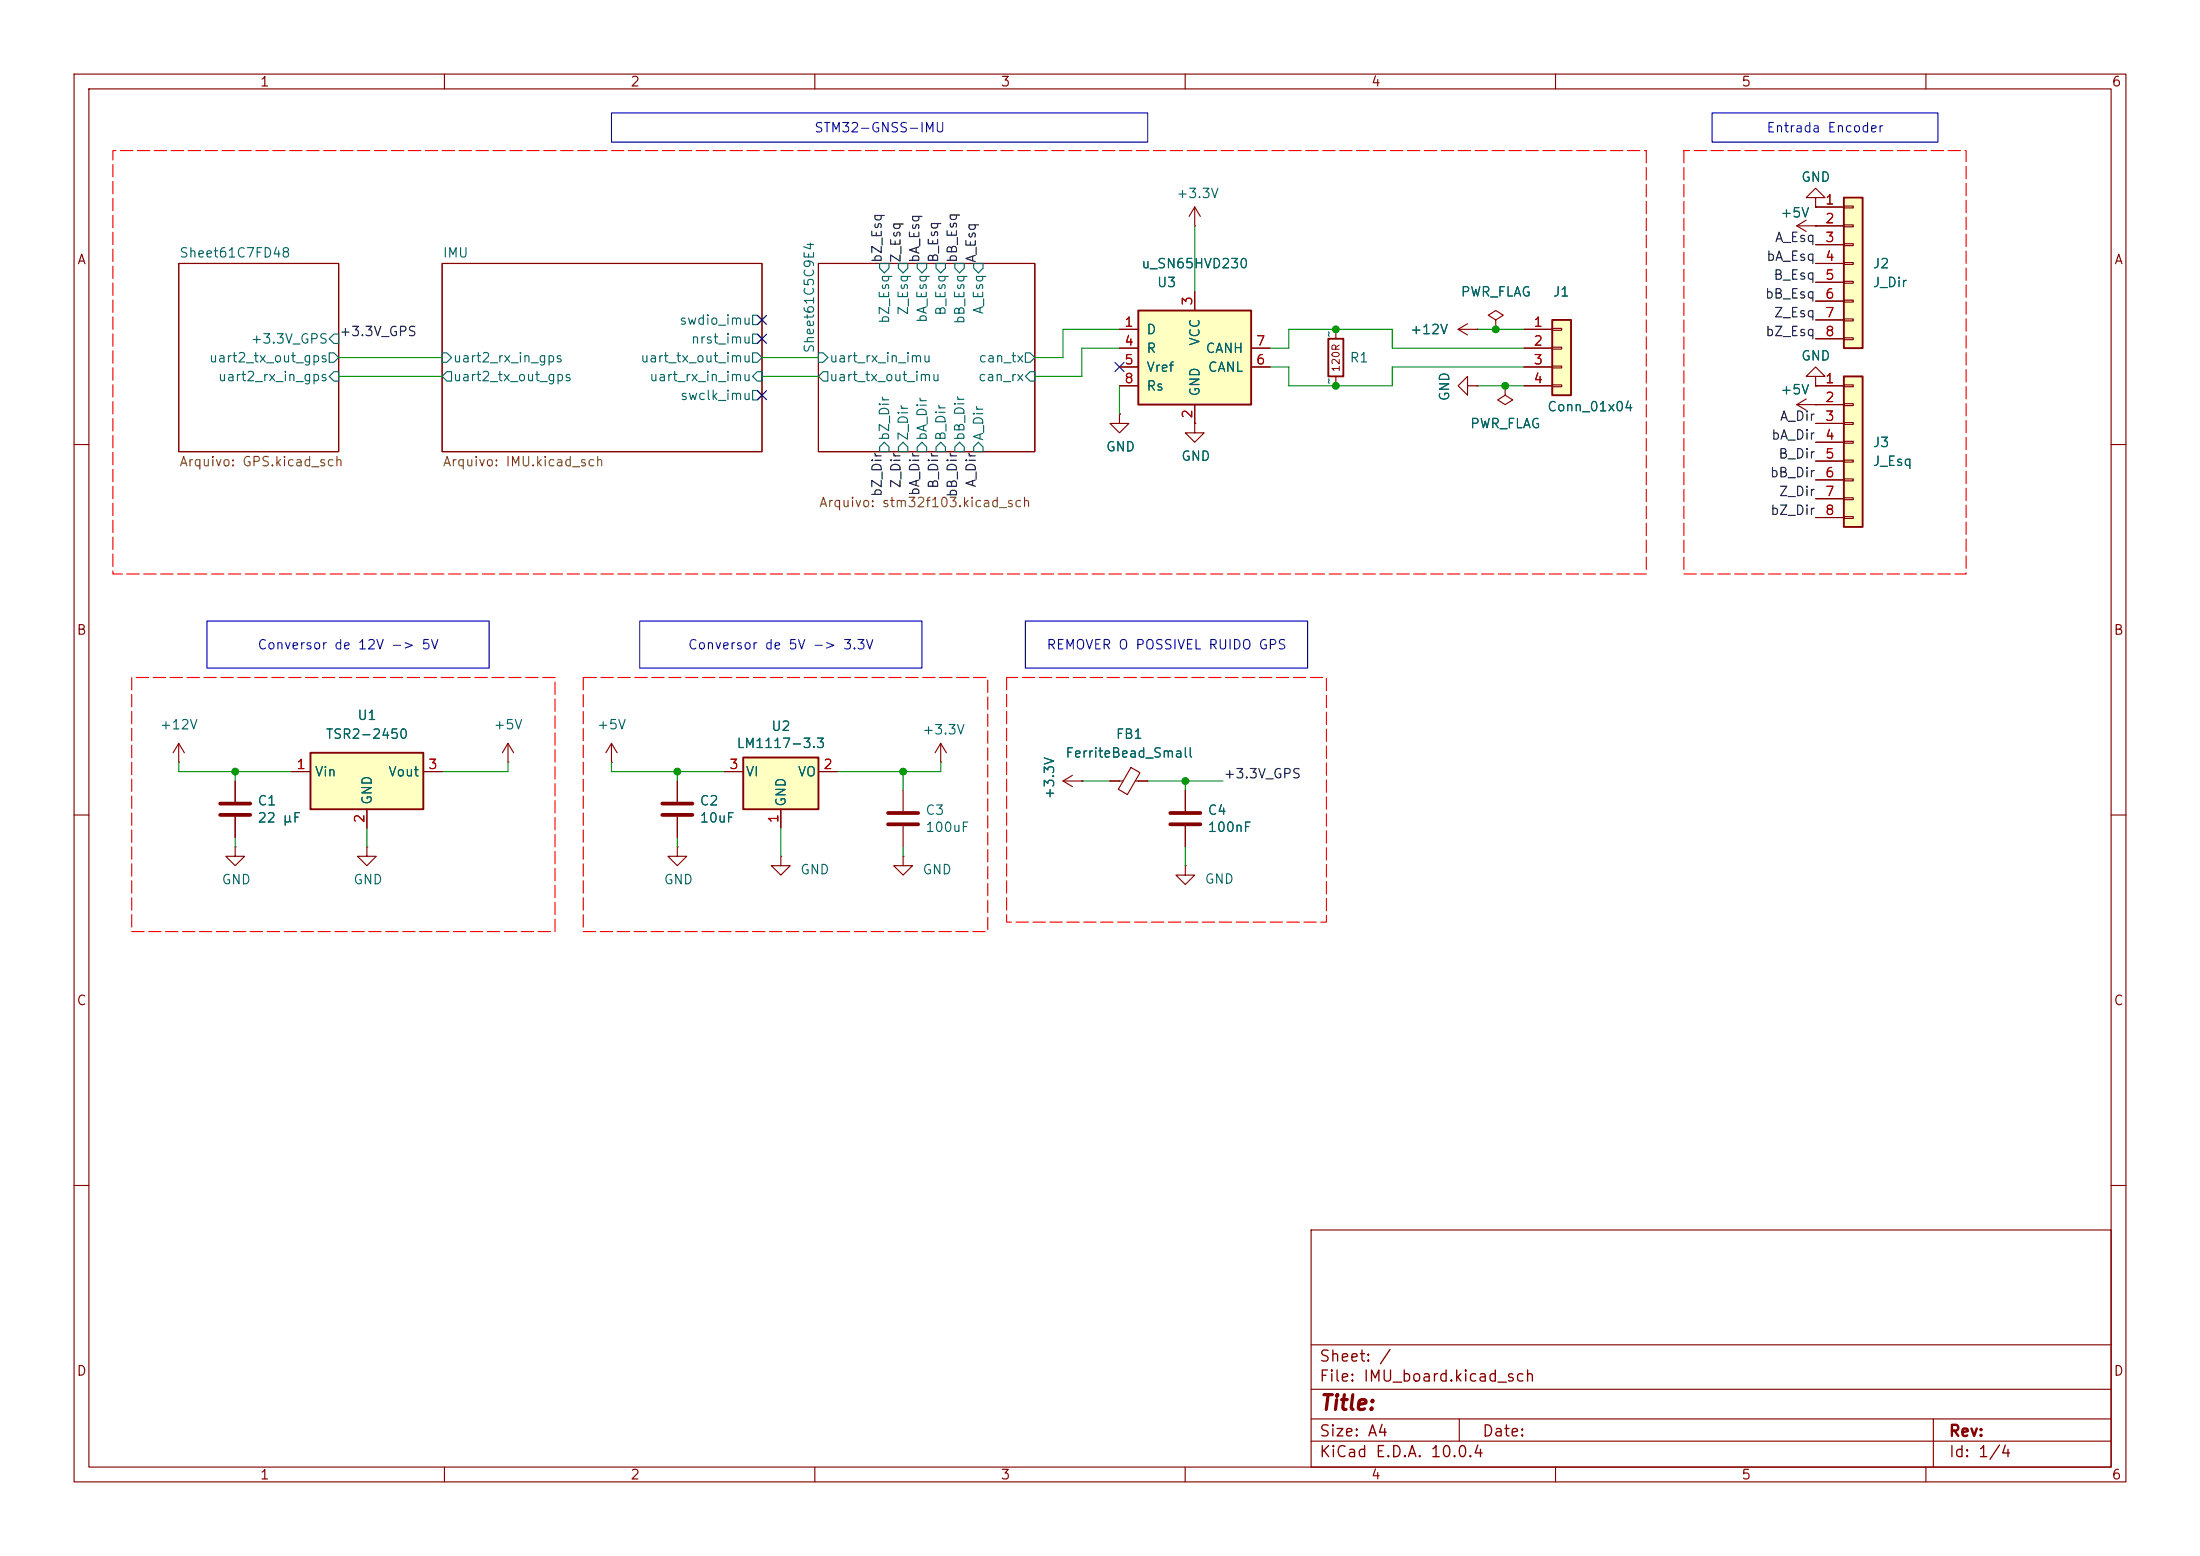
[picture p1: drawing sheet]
<svg xmlns="http://www.w3.org/2000/svg" width="297mm" height="210mm" viewBox="0 0 297 210" stroke-linecap="round" stroke-linejoin="round" font-family="sans-serif">
<g fill="none" stroke="#840000" stroke-width=".15">
<path d="M10 10h277v190h-277zM12 12h273v186h-273zM60 10v2M110 10v2M160 10v2M210 10v2M260 10v2M24.1 35.6h21.6v25.4h-21.6zM59.7 35.6h43.2v25.4h-43.2zM110.5 35.6h29.2v25.4h-29.2zM151.1 55.9v1.3h1.3l-1.3 1.2-1.2-1.2h1.2M151.1 55.9h.1"/>
<path d="M201.9 43.2l1-.7-1-.6-1 .6 1 .7v1.3M201.9 44.5h.1M203.2 52.1v1.2l1 .7-1 .6-1-.6 1-.7M203.2 52.1h.1M10 60h2M285 60h2M10 110h2M24.1 102.9h.1M24.1 100.3l-.7 1.3M24.1 100.3l.8 1.3M24.1 100.3v2.6M31.7 105.4v2.8"/>
<path d="M31.7 110.2v2.8M49.5 114.3v1.3h1.3l-1.3 1.2-1.2-1.2h1.2M49.5 114.3h.1M68.6 102.9h.1M68.6 100.3l-.8 1.3M68.6 100.3l.7 1.3M68.6 100.3v2.6M285 110h2M10 160h2M177 166h108v32h-108zM285 160h2M60 198v2"/>
<path d="M110 198v2M160 198v2M177 194.5h108M177 191.5h108M177 187.5h108M177 181.5h108M197 191.5v3M210 198v2M260 198v2M261 191.5v6.5"/>
</g>
<g fill="none" stroke="#006464" stroke-width=".15">
<path d="M118.7 35.6h1.3v.6l-.6 .6-.7-.6zM121.3 35.6h1.3v.6l-.7 .6-.6-.6zM123.8 35.6h1.3v.6l-.6 .6-.7-.6zM126.4 35.6h1.2v.6l-.6 .6-.6-.6zM128.9 35.6h1.3v.6l-.7 .6-.6-.6zM131.4 35.6h1.3v.6l-.6 .6-.7-.6zM44.4 50.8l.7-.6h.6v1.2h-.6zM44.4 47.6h.7l.6 .7-.6 .6h-.7zM44.4 45.7l.7-.6h.6v1.3h-.6zM59.7 47.6h.6l.7 .7-.7 .6h-.6zM59.7 50.8l.6-.6h.7v1.2h-.7zM101.6 47.6h.6l.7 .7-.7 .6h-.6z"/>
<path d="M101.6 45.1h.6l.7 .6-.7 .7h-.6zM101.6 52.7h.6l.7 .6-.7 .7h-.6zM101.6 42.5h.6l.7 .7-.7 .6h-.6zM102.2 50.2h.7v1.2h-.7l-.6-.6zM110.5 50.8l.6-.6h.7v1.2h-.7zM110.5 47.6h.6l.7 .7-.7 .6h-.6zM119.4 59.7l.6 .6v.7h-1.3v-.7zM121.9 59.7l.7 .6v.7h-1.3v-.7zM124.5 59.7l.6 .6v.7h-1.3v-.7zM127 59.7l.6 .6v.7h-1.2v-.7zM129.5 59.7l.7 .6v.7h-1.3v-.7zM132.1 59.7l.6 .6v.7h-1.3v-.7z"/>
<path d="M138.4 47.6h.7l.6 .7-.6 .6h-.7zM139.1 50.2h.6v1.2h-.6l-.7-.6z"/>
</g>
<path d="M29.7 108.5h4.1M29.7 110h4.1" fill="none" stroke="#840000" stroke-width=".51"/>
<path d="M41.9 101.6h15.2v7.6h-15.2z" fill="#ffffc2"/>
<path d="M41.9 101.6h15.2v7.6h-15.2z" fill="none" stroke="#840000" stroke-width=".25"/>
<path d="M39.4 104.1h2.5M49.5 109.2v2.6M57.1 104.1h2.6" fill="none" stroke="#840000" stroke-width=".15"/>
<path d="M153.7 41.9h15.2v12.7h-15.2z" fill="#ffffc2"/>
<path d="M153.7 41.9h15.2v12.7h-15.2zM179.3 45.7h2.1v5.1h-2.1z" fill="none" stroke="#840000" stroke-width=".25"/>
<g fill="none" stroke="#840000" stroke-width=".15">
<path d="M161.3 39.4v2.5M151.1 44.5h2.6M151.1 47h2.6M151.1 49.5h2.6M151.1 52.1h2.6M161.3 57.2v1.2h1.3l-1.3 1.3-1.3-1.3h1.3M161.3 57.2h.1M161.3 54.6v2.6M168.9 47h2.5M168.9 49.5h2.5M180.3 44.5v1.2M180.3 50.8v1.3"/>
<path d="M196.8 44.5h2.6M196.8 44.5l1.3 .7M198.1 52.1v-1.3l-1.3 1.3 1.3 1.2v-1.2h1.3M198.1 43.7l-1.3 .8M199.4 44.5h.1M199.4 52.1h.1M31.7 114.3v1.3h1.3l-1.3 1.2-1.2-1.2h1.2M31.7 114.3h.1M82.5 102.9h.1M82.5 100.3l-.7 1.3M82.5 100.3l.8 1.3M82.5 100.3v2.6"/>
<path d="M91.4 114.3v1.3h1.3l-1.3 1.2-1.2-1.2h1.2M91.4 114.3h.1M91.4 105.4v2.8M91.4 110.2v2.8M143.5 105.4h2.5M143.5 105.4l1.3 .8M144.8 104.6l-1.3 .8M146 105.4h.1M149.9 105.4h1.7M152.7 103.6l1.2 .7-1.7 2.9-1.2-.7zM153.3 105.4h1.6M160 116.8v1.3h1.3l-1.3 1.3-1.3-1.3h1.3"/>
<path d="M160 116.8h.1M160 106.7v2.8M160 111.5v2.8"/>
</g>
<path d="M89.4 108.5h4.1M89.4 110h4.1M158 109.7h4.1M158 111.3h4.1" fill="none" stroke="#840000" stroke-width=".51"/>
<path d="M100.3 102.2h10.2v7h-10.2z" fill="#ffffc2"/>
<path d="M100.3 102.2h10.2v7h-10.2z" fill="none" stroke="#840000" stroke-width=".25"/>
<g fill="none" stroke="#840000" stroke-width=".15">
<path d="M242.6 54.6l1.2 .8M242.6 54.6h2.5M243.8 53.8l-1.2 .8M245.1 54.6h.1M97.8 104.1h2.5M105.4 115.6v1.2h1.3l-1.3 1.3-1.3-1.3h1.3M105.4 115.6h.1M105.4 109.2v2.6M110.5 104.1h2.5M121.9 115.6v1.2h1.3l-1.3 1.3-1.3-1.3h1.3M121.9 115.6h.1M121.9 106.7v2.8"/>
<path d="M121.9 111.5v2.8M127 102.9h.1M127 100.3l-.8 1.3M127 100.3l.8 1.3M127 100.3v2.6"/>
</g>
<path d="M119.9 109.7h4.1M119.9 111.3h4.1" fill="none" stroke="#840000" stroke-width=".51"/>
<path d="M209.5 43.2h2.6v10.1h-2.6z" fill="#ffffc2"/>
<path d="M209.5 43.2h2.6v10.1h-2.6z" fill="none" stroke="#840000" stroke-width=".25"/>
<g fill="none" stroke="#840000" stroke-width=".15">
<path d="M161.3 30.5h.1M161.3 27.9l-.8 1.3M161.3 27.9l.8 1.3M161.3 27.9v2.6M205.7 44.5h3.8M205.7 47h3.8M205.7 49.5h3.8M205.7 52.1h3.8M209.5 44.3h1.3v.3h-1.3zM209.5 46.9h1.3v.2h-1.3zM209.5 49.4h1.3v.3h-1.3zM209.5 51.9h1.3v.3h-1.3z"/>
<path d="M245.1 50.8h1.3l-1.3-1.3-1.3 1.3h1.3v1.3M245.1 52.1h.1"/>
</g>
<path d="M248.9 26.7h2.6v20.3h-2.6z" fill="#ffffc2"/>
<path d="M248.9 26.7h2.6v20.3h-2.6z" fill="none" stroke="#840000" stroke-width=".25"/>
<g fill="none" stroke="#840000" stroke-width=".15">
<path d="M242.6 30.5h6.3M242.6 30.5l1.2 .7M243.8 29.7l-1.2 .8M245.1 26.7h1.3l-1.3-1.3-1.3 1.3h1.3v1.2M245.1 27.9h.1M245.1 30.5h.1M245.1 27.9h3.8M245.1 33h3.8M245.1 35.6h3.8M245.1 38.1h3.8M248.9 27.8h1.3v.3h-1.3zM248.9 30.4h1.3v.2h-1.3z"/>
<path d="M248.9 32.9h1.3v.2h-1.3zM248.9 35.4h1.3v.3h-1.3zM248.9 38h1.3v.2h-1.3zM245.1 40.6h3.8M245.1 43.2h3.8M245.1 45.7h3.8M248.9 40.5h1.3v.3h-1.3zM248.9 43.1h1.3v.2h-1.3zM248.9 45.6h1.3v.2h-1.3z"/>
</g>
<path d="M248.9 50.8h2.6v20.3h-2.6z" fill="#ffffc2"/>
<path d="M248.9 50.8h2.6v20.3h-2.6z" fill="none" stroke="#840000" stroke-width=".25"/>
<g fill="none" stroke="#840000" stroke-width=".15">
<path d="M161.3 39.4v2.5M245.1 30.5h.1M245.1 27.9h.1M245.1 27.9h3.8M245.1 30.5h3.8M245.1 33h3.8M245.1 35.6h3.8M245.1 38.1h3.8M151.1 55.9h.1M151.1 52.1h2.6M151.1 44.5h2.6M151.1 47h2.6"/>
<path d="M151.1 49.5h2.6M161.3 57.2h.1M161.3 54.6v2.6M168.9 47h2.5M168.9 49.5h2.5M199.4 44.5h.1M199.4 52.1h.1M201.9 44.5h.1M203.2 52.1h.1M205.7 52.1h3.8M205.7 44.5h3.8M205.7 47h3.8"/>
<path d="M205.7 49.5h3.8M245.1 52.1h.1M245.1 54.6h.1M245.1 52.1h3.8M245.1 54.6h3.8M245.1 57.2h3.8M245.1 59.7h3.8M245.1 40.6h3.8M245.1 43.2h3.8M245.1 45.7h3.8M248.9 51.9h1.3v.3h-1.3zM248.9 54.5h1.3v.2h-1.3z"/>
<path d="M248.9 57h1.3v.3h-1.3zM248.9 59.6h1.3v.2h-1.3zM245.1 62.2h3.8M245.1 64.8h3.8M245.1 67.3h3.8M245.1 69.9h3.8M248.9 62.1h1.3v.3h-1.3zM248.9 64.6h1.3v.3h-1.3zM248.9 67.2h1.3v.2h-1.3zM248.9 69.7h1.3v.3h-1.3zM31.7 105.4v2.8M31.7 110.2v2.8"/>
<path d="M39.4 104.1h2.5M49.5 109.2v2.6M57.1 104.1h2.6M91.4 105.4v2.8M91.4 110.2v2.8M97.8 104.1h2.5M105.4 109.2v2.6M110.5 104.1h2.5M146 105.4h.1M149.9 105.4h1.2M153.7 105.4h1.2M160 106.7v2.8"/>
<path d="M160 111.5v2.8"/>
</g>
<path d="M222.2 20.3v57.2h-207v-57.2h207M227.3 20.3v57.2h38.1v-57.2h-38.1M17.8 91.4v34.3h57.1v-34.3h-57.1M78.7 91.4v34.3h54.6v-34.3h-54.6M135.9 91.4v33.1h43.2v-33.1h-43.2" fill="none" stroke="#f00" stroke-width=".15" stroke-dasharray="1.7 .6"/>
<g fill="none" stroke="#009600" stroke-width=".15">
<path d="M161.3 30.5v8.9M45.7 50.8h14M45.7 48.3h14M102.9 50.8h7.6M102.9 48.3h7.6M151.1 47h-5.1v3.8h-6.3M151.1 44.5h-7.6v3.8h-3.8M151.1 52.1v3.8M171.4 49.5h2.6v2.6h14v-2.6h17.7M171.4 47h2.6v-2.5h14v2.5h17.7M199.4 52.1h6.3M199.4 44.5h6.3"/>
<path d="M24.1 102.9v1.2h15.3M31.7 104.1v1.3M31.7 113v1.3M49.5 111.8v2.5M68.6 102.9v1.2h-8.9M82.5 102.9v1.2h15.3M91.4 104.1v1.3M91.4 113v1.3M105.4 111.8v3.8M121.9 104.1v2.6M121.9 114.3v1.3M127 102.9v1.2h-14"/>
<path d="M146 105.4h3.9M154.9 105.4h10.2M160 105.4v1.3M160 114.3v2.5"/>
</g>
<path d="M102.3 42.6l1.2 1.2M102.3 45.1l1.2 1.2M102.3 52.7l1.2 1.2M103.5 42.6l-1.2 1.2M103.5 45.1l-1.2 1.2M103.5 52.7l-1.2 1.2M150.5 48.9l1.2 1.2M151.7 48.9l-1.2 1.2" fill="none" stroke="#000084" stroke-width=".15"/>
<path d="M82.5 15.2h72.4v4h-72.4zM231.1 15.2h30.5v4h-30.5zM27.9 83.8h38.1v6.4h-38.1zM86.4 83.8h38.1v6.4h-38.1zM138.4 83.8h38.1v6.4h-38.1z" fill="none" stroke="#0000c2" stroke-width=".15"/>
<g fill="#009600" stroke="#009600" stroke-width=".14">
<circle cx="203.2" cy="52.1" r=".46"/>
<circle cx="201.9" cy="44.5" r=".46"/>
<circle cx="91.4" cy="104.1" r=".46"/>
<circle cx="31.7" cy="104.1" r=".46"/>
<circle cx="180.3" cy="52.1" r=".46"/>
<circle cx="180.3" cy="44.5" r=".46"/>
<circle cx="121.9" cy="104.1" r=".46"/>
<circle cx="160" cy="105.4" r=".46"/>
</g>
<text font-size="2" fill="#840000" x="178" y="190.8">Title:</text>
<g font-size="1.5" fill="#840000">
<text x="178" y="184.2">Sheet: /</text>
<text x="178" y="186.9">File: IMU_board.kicad_sch</text>
<text x="178" y="197.1">KiCad E.D.A. 10.0.4</text>
<text x="178" y="194.3">Size: A4</text>
<text x="200" y="194.3">Date:</text>
<text x="263" y="194.3">Rev:</text>
<text x="263" y="197.1">Id: 1/4</text>
</g>
<g font-size="1.3" fill="#840000">
<text x="35" y="12">1</text>
<text x="85" y="12">2</text>
<text x="135" y="12">3</text>
<text x="185" y="12">4</text>
<text x="235" y="12">5</text>
<text x="285" y="12">6</text>
<text x="10.3" y="36">A</text>
<text x="285.3" y="36">A</text>
<text x="10.3" y="86">B</text>
<text x="285.3" y="86">B</text>
<text x="10.3" y="136">C</text>
<text x="285.3" y="136">C</text>
<text x="10.3" y="186">D</text>
<text x="285.3" y="186">D</text>
<text x="35" y="200">1</text>
<text x="85" y="200">2</text>
<text x="135" y="200">3</text>
<text x="185" y="200">4</text>
<text x="235" y="200">5</text>
<text x="285" y="200">6</text>
</g>
<g font-size="1.3" fill="#0000c2">
<text x="109.8" y="18.2">STM32-GNSS-IMU</text>
<text x="238.4" y="18.2">Entrada Encoder</text>
<text x="34.7" y="88">Conversor de 12V -&gt; 5V</text>
<text x="92.8" y="88">Conversor de 5V -&gt; 3.3V</text>
<text x="141.2" y="88">REMOVER O POSSIVEL RUIDO GPS</text>
</g>
<g font-size="1.3" fill="#006464">
<text x="158.7" y="27.1">+3.3V</text>
<text x="240.3" y="29.7">+5V</text>
<text x="243.1" y="24.8">GND</text>
<text x="24.1" y="35.1">Sheet61C7FD48</text>
<text x="59.7" y="35.1">IMU</text>
<text x="154" y="36.5">u_SN65HVD230</text>
<text x="156.1" y="39.1">U3</text>
<text x="197.1" y="40.3">PWR_FLAG</text>
<text x="209.6" y="40.3">J1</text>
<text x="252.7" y="36.5">J2</text>
<text x="252.7" y="39.1">J_Dir</text>
<text x="33.7" y="46.7">+3.3V_GPS</text>
<text x="91.6" y="44.2">swdio_imu</text>
<text x="93.2" y="46.7">nrst_imu</text>
<text x="110.2" y="47.8" transform="rotate(-90 110.2 47.8)">Sheet61C5C9E4</text>
<text x="120.4" y="43.8" transform="rotate(-90 120.4 43.8)">bZ_Esq</text>
<text x="122.9" y="42.6" transform="rotate(-90 122.9 42.6)">Z_Esq</text>
<text x="125.4" y="43.7" transform="rotate(-90 125.4 43.7)">bA_Esq</text>
<text x="128" y="42.7" transform="rotate(-90 128 42.7)">B_Esq</text>
<text x="130.5" y="43.8" transform="rotate(-90 130.5 43.8)">bB_Esq</text>
<text x="133.1" y="42.5" transform="rotate(-90 133.1 42.5)">A_Esq</text>
<text x="154.7" y="45.4">D</text>
<text x="154.7" y="48">R</text>
<text x="162.3" y="46.8" transform="rotate(-90 162.3 46.8)">VCC</text>
<text x="162.7" y="48">CANH</text>
<text x="180.3" y="45.6" transform="rotate(-90 180.3 45.6)">~</text>
<text x="190.3" y="45.4">+12V</text>
<text x="28.1" y="49.2">uart2_tx_out_gps</text>
<text x="29.3" y="51.8">uart2_rx_in_gps</text>
<text x="61.1" y="49.2">uart2_rx_in_gps</text>
<text x="61.1" y="51.8">uart2_tx_out_gps</text>
<text x="86.4" y="49.2">uart_tx_out_imu</text>
<text x="87.6" y="51.8">uart_rx_in_imu</text>
<text x="111.9" y="51.8">uart_tx_out_imu</text>
<text x="111.9" y="49.2">uart_rx_in_imu</text>
<text x="132" y="51.8">can_rx</text>
<text x="132" y="49.2">can_tx</text>
<text x="154.7" y="50.5">Vref</text>
<text x="154.7" y="53">Rs</text>
<text x="162.3" y="53.6" transform="rotate(-90 162.3 53.6)">GND</text>
<text x="163" y="50.5">CANL</text>
<text x="180.3" y="52" transform="rotate(-90 180.3 52)">~</text>
<text x="182.1" y="49.2">R1</text>
<text x="240.3" y="53.5">+5V</text>
<text x="243.1" y="49">GND</text>
<text x="91.7" y="54.3">swclk_imu</text>
<text x="120.4" y="59.6" transform="rotate(-90 120.4 59.6)">bZ_Dir</text>
<text x="122.9" y="59.6" transform="rotate(-90 122.9 59.6)">Z_Dir</text>
<text x="125.4" y="59.6" transform="rotate(-90 125.4 59.6)">bA_Dir</text>
<text x="128" y="59.6" transform="rotate(-90 128 59.6)">B_Dir</text>
<text x="130.5" y="59.6" transform="rotate(-90 130.5 59.6)">bB_Dir</text>
<text x="133.1" y="59.6" transform="rotate(-90 133.1 59.6)">A_Dir</text>
<text x="196" y="54.2" transform="rotate(-90 196 54.2)">GND</text>
<text x="198.4" y="58.1">PWR_FLAG</text>
<text x="208.8" y="55.8">Conn_01x04</text>
<text x="149.2" y="61.2">GND</text>
<text x="159.4" y="62.5">GND</text>
<text x="252.7" y="60.7">J3</text>
<text x="252.7" y="63.2">J_Esq</text>
<text x="21.5" y="98.8">+12V</text>
<text x="43.9" y="100">TSR2-2450</text>
<text x="48.2" y="97.5">U1</text>
<text x="66.5" y="98.8">+5V</text>
<text x="80.5" y="98.8">+5V</text>
<text x="99.4" y="101.3">LM1117-3.3</text>
<text x="104" y="99">U2</text>
<text x="124.4" y="99.4">+3.3V</text>
<text x="150.6" y="100">FB1</text>
<text x="42.4" y="105.1">Vin</text>
<text x="52.3" y="105.1">Vout</text>
<text x="100.6" y="105.1">VI</text>
<text x="107.6" y="105.1">VO</text>
<text x="142.6" y="108" transform="rotate(-90 142.6 108)">+3.3V</text>
<text x="143.7" y="102.6">FerriteBead_Small</text>
<text x="34.7" y="109">C1</text>
<text x="34.7" y="111.3">22 µF</text>
<text x="50.5" y="108.7" transform="rotate(-90 50.5 108.7)">GND</text>
<text x="94.4" y="109">C2</text>
<text x="94.4" y="111.3">10uF</text>
<text x="106.4" y="109" transform="rotate(-90 106.4 109)">GND</text>
<text x="124.9" y="110.3">C3</text>
<text x="124.9" y="112.6">100uF</text>
<text x="163" y="110.3">C4</text>
<text x="163" y="112.6">100nF</text>
<text x="29.8" y="119.7">GND</text>
<text x="47.6" y="119.7">GND</text>
<text x="89.5" y="119.7">GND</text>
<text x="107.9" y="118.3">GND</text>
<text x="124.5" y="118.3">GND</text>
<text x="162.6" y="119.6">GND</text>
</g>
<g font-size="1.3" fill="#a90000">
<text x="246.3" y="27.9">1</text>
<text x="246.3" y="30.5">2</text>
<text x="246.3" y="33">3</text>
<text x="246.3" y="35.5">4</text>
<text x="161.3" y="41.3" transform="rotate(-90 161.3 41.3)">3</text>
<text x="246.3" y="38.1">5</text>
<text x="246.3" y="40.6">6</text>
<text x="151.7" y="44.4">1</text>
<text x="151.7" y="47">4</text>
<text x="169.5" y="47">7</text>
<text x="206.9" y="44.4">1</text>
<text x="206.9" y="47">2</text>
<text x="246.3" y="43.2">7</text>
<text x="246.3" y="45.7">8</text>
<text x="151.7" y="49.5">5</text>
<text x="151.7" y="52">8</text>
<text x="169.5" y="49.5">6</text>
<text x="206.9" y="49.5">3</text>
<text x="206.9" y="52">4</text>
<text x="246.3" y="52">1</text>
<text x="161.3" y="56.6" transform="rotate(-90 161.3 56.6)">2</text>
<text x="246.3" y="54.6">2</text>
<text x="246.3" y="57.1">3</text>
<text x="246.3" y="59.7">4</text>
<text x="246.3" y="62.2">5</text>
<text x="246.3" y="64.7">6</text>
<text x="246.3" y="67.3">7</text>
<text x="246.3" y="69.8">8</text>
<text x="39.9" y="104.1">1</text>
<text x="57.7" y="104.1">3</text>
<text x="98.4" y="104.1">3</text>
<text x="111.1" y="104.1">2</text>
<text x="49.5" y="111.2" transform="rotate(-90 49.5 111.2)">2</text>
<text x="105.4" y="111.2" transform="rotate(-90 105.4 111.2)">1</text>
</g>
<g font-size="1.3" fill="#0f0f0f">
<text x="119.3" y="35.6" transform="rotate(-90 119.3 35.6)">bZ_Esq</text>
<text x="121.9" y="35.6" transform="rotate(-90 121.9 35.6)">Z_Esq</text>
<text x="124.4" y="35.6" transform="rotate(-90 124.4 35.6)">bA_Esq</text>
<text x="127" y="35.6" transform="rotate(-90 127 35.6)">B_Esq</text>
<text x="129.5" y="35.6" transform="rotate(-90 129.5 35.6)">bB_Esq</text>
<text x="132" y="35.6" transform="rotate(-90 132 35.6)">A_Esq</text>
<text x="238.4" y="35.5">bA_Esq</text>
<text x="239.5" y="33">A_Esq</text>
<text x="238.2" y="40.6">bB_Esq</text>
<text x="239.3" y="38.1">B_Esq</text>
<text x="45.7" y="45.7">+3.3V_GPS</text>
<text x="238.3" y="45.7">bZ_Esq</text>
<text x="239.4" y="43.1">Z_Esq</text>
<text x="239" y="59.7">bA_Dir</text>
<text x="240.2" y="57.1">A_Dir</text>
<text x="132" y="65.9" transform="rotate(-90 132 65.9)">A_Dir</text>
<text x="238.9" y="64.7">bB_Dir</text>
<text x="240" y="62.2">B_Dir</text>
<text x="119.3" y="67.2" transform="rotate(-90 119.3 67.2)">bZ_Dir</text>
<text x="121.9" y="66" transform="rotate(-90 121.9 66)">Z_Dir</text>
<text x="124.4" y="67" transform="rotate(-90 124.4 67)">bA_Dir</text>
<text x="127" y="66.1" transform="rotate(-90 127 66.1)">B_Dir</text>
<text x="129.5" y="67.2" transform="rotate(-90 129.5 67.2)">bB_Dir</text>
<text x="238.9" y="69.8">bZ_Dir</text>
<text x="240.1" y="67.3">Z_Dir</text>
<text x="165.1" y="105.4">+3.3V_GPS</text>
</g>
<g font-size="1.3" fill="#725600">
<text x="24.1" y="63.3">Arquivo: GPS.kicad_sch</text>
<text x="59.7" y="63.3">Arquivo: IMU.kicad_sch</text>
<text x="110.5" y="68.8">Arquivo: stm32f103.kicad_sch</text>
</g>
<text font-size="1" fill="#840000" x="181.1" y="50.3" transform="rotate(-90 181.1 50.3)">120R</text>
</svg>
